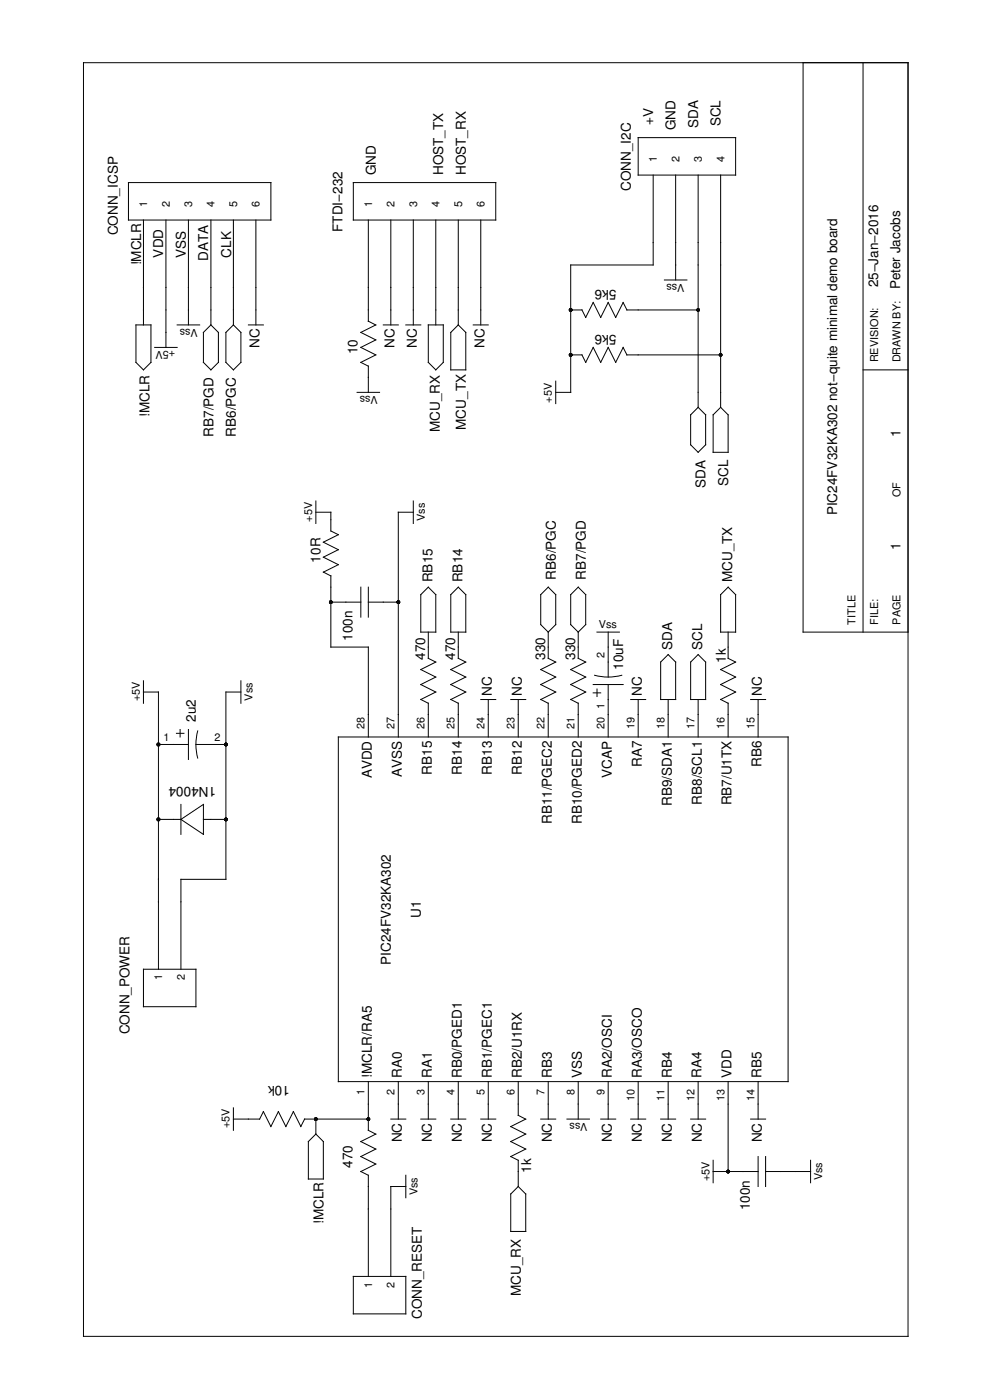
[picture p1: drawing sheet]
<svg xmlns="http://www.w3.org/2000/svg" width="210mm" height="297mm" viewBox="0 0 210 297" stroke-linecap="round" stroke-linejoin="round" font-family="sans-serif">
<g fill="none" stroke="#000" stroke-width=".21">
<path d="M17.7 13.3h174.6v269.9h-174.6zM170.1 13.3v120.7h22.2M182.8 13.3v120.7M27.2 38.7h30.2v7.9h-30.2zM74.8 38.7h30.2v7.9h-30.2zM135.2 29.2h20.6v7.9h-20.6zM138.3 37.1v19.1h-17.4v26.9h-3.2M143.1 37.1v22.2M147.9 37.1v49.2M152.6 37.1v49.2M30.4 46.6v22.3M35.1 46.6v27"/>
<path d="M39.9 46.6v22.3M44.7 46.6v22.3M49.4 46.6v22.3M54.2 46.6v22.3M78 46.6v21.5M82.8 46.6v22.3M87.5 46.6v22.3M92.3 46.6v22.3M97.1 46.6v22.3M101.8 46.6v22.3M140.7 59.3h4.8M28.8 68.9h3.2v7.9l-1.6 1.6-1.6-1.6z"/>
<path d="M32.8 73.6h4.7M37.5 68.9h4.8M44.7 68.9l1.6 1.5v6.4l-1.6 1.6-1.6-1.6v-6.4zM49.4 68.9l1.6 1.5v6.4l-1.6 1.6-1.6-1.6v-6.4zM52.6 68.9h3.2M78 68.1l1.6 .8M79.6 68.9l-3.2 1.5 3.2 1.6-3.2 1.6 3.2 1.6-3.2 1.6 1.6 .8v5.5M81.2 68.9h3.2M86 68.9h3.1M90.7 68.9h3.2v7.9l-1.6 1.6-1.6-1.6zM97.1 68.9l1.6 1.5v8h-3.2v-8zM100.2 68.9h3.2"/>
<path d="M132 64.1l.8 1.6M132 73.6l.8 1.6M132 64.1l-1.6 3.2-1.6-3.2-1.6 3.2-1.6-3.2-1.5 3.2-.8-1.6h-2.4M132 73.6l-1.6 3.2-1.6-3.2-1.6 3.2-1.6-3.2-1.5 3.2-.8-1.6h-2.4M132.8 65.7h15.1M132.8 75.2h19.8M182.8 78.4h9.5M75.6 83.1h4.8M117.7 80.8v4.7M147.9 86.3l1.6 1.6v6.4l-1.6 1.5-1.6-1.5v-6.4zM151 87.9l1.6-1.6 1.6 1.6v7.9h-3.2zM66.9 108.6h3.2v3.9l1.6 .8-3.2 1.6 3.2 1.6-3.2 1.6 3.2 1.6-3.2 1.6 1.6 .7"/>
<path d="M66.9 106.2v4.7M87.5 108.6h-3.1v47.6M87.5 106.2v4.7M70.1 127.6h6.3M70.1 122v15.1h7.9v19.1M76.4 124.4v6.4M78 127.6h6.4M78 124.4v6.4M89.1 126l1.6-1.6 1.6 1.6v8h-3.2zM90.7 134v5.5l1.6 .8-3.2 1.6 3.2 1.6-3.2 1.6 3.2 1.6-3.2 1.5M95.5 126l1.6-1.6 1.6 1.6v8h-3.2zM97.1 134v5.5l1.6 .8-3.2 1.6 3.2 1.6-3.2 1.6 3.2 1.6-3.2 1.5"/>
<path d="M114.5 126l1.6-1.6 1.6 1.6v6.4l-1.6 1.6-1.6-1.6zM116.1 134v5.5l1.6 .8-3.2 1.6 3.2 1.6-3.2 1.6 3.2 1.6-3.2 1.5M120.9 126l1.6-1.6 1.6 1.6v6.4l-1.6 1.6-1.6-1.6zM122.5 134v5.5l1.6 .8-3.2 1.6 3.2 1.6-3.2 1.6 3.2 1.6-3.2 1.5M126.4 134h4.8M128.8 134v9.5M154.2 124.4l1.6 1.6v8h-3.2v-8zM154.2 134v5.5l1.6 .8-3.2 1.6 3.2 1.6-3.2 1.6 3.2 1.6-3.2 1.5M30.4 144.3v4.7M30.4 146.7h3.2v58.7M33.6 157.8h6.3M37.4 155.4h1.6"/>
<path d="M38.1 154.6v1.6M39.9 154.6v6.3M41.5 157.8h6.3M41.9 154.9a11.1 11.1 0 0 0 0 5.7M51 146.7h-3.2v39.6h-9.5v19.1M51 144.3v4.7M71.7 156.2h95.2v73h-95.2zM89.1 148.2l1.6 .8M90.7 149v7.2M95.5 148.2l1.6 .8M97.1 149v7.2M101.8 148.2h3.2"/>
<path d="M103.4 148.2v8M108.2 148.2h3.2M109.8 148.2v8M114.5 148.2l1.6 .8M116.1 149v7.2M120.9 148.2l1.6 .8M122.5 149v7.2M125.6 145.1h6.4M125.6 146.8h1.6M125.9 143.1a11.1 11.1 0 0 0 5.8 0M126.5 146v1.6M128.8 145.1v11.1"/>
<path d="M133.6 148.2h3.2M135.2 148.2v8M139.9 140.3l1.6-1.6 1.6 1.6v7.9h-3.2zM141.5 148.2v8M146.3 140.3l1.6-1.6 1.6 1.6v7.9h-3.2zM147.9 148.2v8M152.6 148.2l1.6 .8M154.2 149v7.2M159 148.2h3.2M160.6 148.2v8M33.6 173.6h4.7M38.3 173.6l4.8-3.1v6.3z"/>
<path d="M38.3 170.5v6.3M43.1 173.6h4.7M30.4 205.4h11.1v7.9h-11.1zM49.4 234.8v4.7M49.4 237.2h5.6l.8-1.6 1.6 3.1 1.6-3.1 1.5 3.1 1.6-3.1 1.6 3.1 .8-1.5h13.5M66.9 237.2v3.1M78 229.2v10.4l1.6 .7-3.2 1.6 3.2 1.6-3.2 1.6 3.2 1.6-3.2 1.6 1.6 .8v21.4M82.8 237.2h3.2M84.4 229.2v8M89.1 237.2h3.2M90.7 229.2v8M95.5 237.2h3.2"/>
<path d="M97.1 229.2v8M101.8 237.2h3.2M103.4 229.2v8M109.8 229.2v7.2l1.6 .8-3.2 1.5 3.2 1.6-3.2 1.6 3.2 1.6-3.2 1.6 1.6 .8v5.5M114.5 237.2h3.2M116.1 229.2v8M120.1 237.2h4.8M122.5 229.2v8M127.2 237.2h3.2M128.8 229.2v8M133.6 237.2h3.2M135.2 229.2v8"/>
<path d="M139.9 237.2h3.2M141.5 229.2v8M146.3 237.2h3.2M147.9 229.2v8M154.2 229.2v19.1M159 237.2h3.2M160.6 229.2v8M65.3 241.9l1.6-1.6 1.6 1.6v8h-3.2zM86 251.4h-3.2v19.1M86 249.1v4.7M109.8 251.4l1.6 1.6v8h-3.2v-8zM151 245.9v4.8"/>
<path d="M151 248.3h9.6M160.6 245.1v6.3M162.2 248.3h9.5M162.2 245.1v6.3M171.7 245.9v4.8M74.8 270.5h11.2v7.9h-11.2z"/>
</g>
<g fill="#000">
<circle cx="120.9" cy="75.2" r=".4"/>
<circle cx="120.9" cy="65.7" r=".4"/>
<circle cx="147.9" cy="65.7" r=".4"/>
<circle cx="152.6" cy="75.2" r=".4"/>
<circle cx="70.1" cy="127.6" r=".4"/>
<circle cx="84.4" cy="127.6" r=".4"/>
<circle cx="33.6" cy="157.8" r=".4"/>
<circle cx="47.8" cy="157.8" r=".4"/>
<circle cx="33.6" cy="173.6" r=".4"/>
<circle cx="47.8" cy="173.6" r=".4"/>
<circle cx="66.9" cy="237.2" r=".4"/>
<circle cx="78" cy="237.2" r=".4"/>
<circle cx="154.2" cy="248.3" r=".4"/>
</g>
<g font-size="2.9">
<text x="138.3" y="26.4" transform="rotate(-90 138.3 26.4)">+V</text>
<text x="143.1" y="27.6" transform="rotate(-90 143.1 27.6)">GND</text>
<text x="147.9" y="27.1" transform="rotate(-90 147.9 27.1)">SDA</text>
<text x="152.6" y="26.8" transform="rotate(-90 152.6 26.8)">SCL</text>
<text x="79.6" y="37.1" transform="rotate(-90 79.6 37.1)">GND</text>
<text x="93.9" y="37.1" transform="rotate(-90 93.9 37.1)">HOST_TX</text>
<text x="98.7" y="37.1" transform="rotate(-90 98.7 37.1)">HOST_RX</text>
<text x="133.6" y="40.5" transform="rotate(-90 133.6 40.5)">CONN_I2C</text>
<text x="24.9" y="49.9" transform="rotate(-90 24.9 49.9)">CONN_ICSP</text>
<text x="72.6" y="49.2" transform="rotate(-90 72.6 49.2)">FTDI−232</text>
<text x="29.9" y="56.2" transform="rotate(-90 29.9 56.2)">!MCLR</text>
<text x="34.6" y="54.6" transform="rotate(-90 34.6 54.6)">VDD</text>
<text x="39.3" y="54.7" transform="rotate(-90 39.3 54.7)">VSS</text>
<text x="44.1" y="55.2" transform="rotate(-90 44.1 55.2)">DATA</text>
<text x="49" y="54.6" transform="rotate(-90 49 54.6)">CLK</text>
<text x="130.6" y="61.6" transform="rotate(-180 130.6 61.6)">5k6</text>
<text x="186" y="60.9" transform="rotate(-90 186 60.9)">25−Jan−2016</text>
<text x="190.6" y="61.3" transform="rotate(-90 190.6 61.3)">Peter Jacobs</text>
<text x="130.6" y="71.1" transform="rotate(-180 130.6 71.1)">5k6</text>
<text x="55" y="73.8" transform="rotate(-90 55 73.8)">NC</text>
<text x="75.7" y="75" transform="rotate(-90 75.7 75)">10</text>
<text x="83.5" y="73.8" transform="rotate(-90 83.5 73.8)">NC</text>
<text x="88.3" y="73.8" transform="rotate(-90 88.3 73.8)">NC</text>
<text x="102.6" y="73.8" transform="rotate(-90 102.6 73.8)">NC</text>
<text x="31.6" y="88.3" transform="rotate(-90 31.6 88.3)">!MCLR</text>
<text x="45.2" y="92.6" transform="rotate(-90 45.2 92.6)">RB7/PGD</text>
<text x="50" y="92.6" transform="rotate(-90 50 92.6)">RB6/PGC</text>
<text x="93.2" y="91.5" transform="rotate(-90 93.2 91.5)">MCU_RX</text>
<text x="98.7" y="91.1" transform="rotate(-90 98.7 91.1)">MCU_TX</text>
<text x="190.7" y="92.7" transform="rotate(-90 190.7 92.7)">1</text>
<text x="149.5" y="103.3" transform="rotate(-90 149.5 103.3)">SDA</text>
<text x="154.2" y="103" transform="rotate(-90 154.2 103)">SCL</text>
<text x="177.3" y="109.2" transform="rotate(-90 177.3 109.2)">PIC24FV32KA302 not−quite minimal demo board</text>
<text x="67.9" y="119.2" transform="rotate(-90 67.9 119.2)">10R</text>
<text x="190.7" y="116.5" transform="rotate(-90 190.7 116.5)">1</text>
<text x="91.6" y="123.4" transform="rotate(-90 91.6 123.4)">RB15</text>
<text x="97.9" y="123.4" transform="rotate(-90 97.9 123.4)">RB14</text>
<text x="117.7" y="122.8" transform="rotate(-90 117.7 122.8)">RB6/PGC</text>
<text x="124.1" y="122.8" transform="rotate(-90 124.1 122.8)">RB7/PGD</text>
<text x="155.1" y="123.4" transform="rotate(-90 155.1 123.4)">MCU_TX</text>
<text x="74.6" y="135.8" transform="rotate(-90 74.6 135.8)">100n</text>
<text x="142.4" y="137.7" transform="rotate(-90 142.4 137.7)">SDA</text>
<text x="148.7" y="137.7" transform="rotate(-90 148.7 137.7)">SCL</text>
<text x="90.1" y="139.8" transform="rotate(-90 90.1 139.8)">470</text>
<text x="96.4" y="139.8" transform="rotate(-90 96.4 139.8)">470</text>
<text x="115.5" y="139.8" transform="rotate(-90 115.5 139.8)">330</text>
<text x="121.8" y="139.8" transform="rotate(-90 121.8 139.8)">330</text>
<text x="132" y="141.9" transform="rotate(-90 132 141.9)">10uF</text>
<text x="153.8" y="140.5" transform="rotate(-90 153.8 140.5)">1k</text>
<text x="104.2" y="147.5" transform="rotate(-90 104.2 147.5)">NC</text>
<text x="110.5" y="147.5" transform="rotate(-90 110.5 147.5)">NC</text>
<text x="135.9" y="147.5" transform="rotate(-90 135.9 147.5)">NC</text>
<text x="161.3" y="147.5" transform="rotate(-90 161.3 147.5)">NC</text>
<text x="41.5" y="153" transform="rotate(-90 41.5 153)">2u2</text>
<text x="45.8" y="166.8" transform="rotate(-180 45.8 166.8)">1N4004</text>
<text x="78.8" y="164.9" transform="rotate(-90 78.8 164.9)">AVDD</text>
<text x="85.1" y="164.6" transform="rotate(-90 85.1 164.6)">AVSS</text>
<text x="91.5" y="164.1" transform="rotate(-90 91.5 164.1)">RB15</text>
<text x="97.8" y="164.1" transform="rotate(-90 97.8 164.1)">RB14</text>
<text x="104.2" y="164.1" transform="rotate(-90 104.2 164.1)">RB13</text>
<text x="110.5" y="164.1" transform="rotate(-90 110.5 164.1)">RB12</text>
<text x="129.6" y="164.8" transform="rotate(-90 129.6 164.8)">VCAP</text>
<text x="135.9" y="162.6" transform="rotate(-90 135.9 162.6)">RA7</text>
<text x="161.3" y="162.6" transform="rotate(-90 161.3 162.6)">RB6</text>
<text x="142.3" y="170.8" transform="rotate(-90 142.3 170.8)">RB9/SDA1</text>
<text x="148.6" y="170.5" transform="rotate(-90 148.6 170.5)">RB8/SCL1</text>
<text x="155" y="170.7" transform="rotate(-90 155 170.7)">RB7/U1TX</text>
<text x="116.9" y="174.7" transform="rotate(-90 116.9 174.7)">RB11/PGEC2</text>
<text x="123.2" y="174.7" transform="rotate(-90 123.2 174.7)">RB10/PGED2</text>
<text x="89.1" y="194.5" transform="rotate(-90 89.1 194.5)">U1</text>
<text x="82.8" y="204.4" transform="rotate(-90 82.8 204.4)">PIC24FV32KA302</text>
<text x="27.4" y="219.2" transform="rotate(-90 27.4 219.2)">CONN_POWER</text>
<text x="61.4" y="230.2" transform="rotate(-180 61.4 230.2)">10k</text>
<text x="78.8" y="228.4" transform="rotate(-90 78.8 228.4)">!MCLR/RA5</text>
<text x="85.1" y="228.4" transform="rotate(-90 85.1 228.4)">RA0</text>
<text x="91.5" y="228.4" transform="rotate(-90 91.5 228.4)">RA1</text>
<text x="97.8" y="228.4" transform="rotate(-90 97.8 228.4)">RB0/PGED1</text>
<text x="104.2" y="228.4" transform="rotate(-90 104.2 228.4)">RB1/PGEC1</text>
<text x="110.5" y="228.4" transform="rotate(-90 110.5 228.4)">RB2/U1RX</text>
<text x="116.9" y="228.4" transform="rotate(-90 116.9 228.4)">RB3</text>
<text x="123.2" y="228.4" transform="rotate(-90 123.2 228.4)">VSS</text>
<text x="129.6" y="228.4" transform="rotate(-90 129.6 228.4)">RA2/OSCI</text>
<text x="135.9" y="228.4" transform="rotate(-90 135.9 228.4)">RA3/OSCO</text>
<text x="142.3" y="228.4" transform="rotate(-90 142.3 228.4)">RB4</text>
<text x="148.6" y="228.4" transform="rotate(-90 148.6 228.4)">RA4</text>
<text x="155" y="228.4" transform="rotate(-90 155 228.4)">VDD</text>
<text x="161.3" y="228.4" transform="rotate(-90 161.3 228.4)">RB5</text>
<text x="85.1" y="242.1" transform="rotate(-90 85.1 242.1)">NC</text>
<text x="91.5" y="242.1" transform="rotate(-90 91.5 242.1)">NC</text>
<text x="97.8" y="242.1" transform="rotate(-90 97.8 242.1)">NC</text>
<text x="104.2" y="242.1" transform="rotate(-90 104.2 242.1)">NC</text>
<text x="116.9" y="242.1" transform="rotate(-90 116.9 242.1)">NC</text>
<text x="129.6" y="242.1" transform="rotate(-90 129.6 242.1)">NC</text>
<text x="135.9" y="242.1" transform="rotate(-90 135.9 242.1)">NC</text>
<text x="142.3" y="242.1" transform="rotate(-90 142.3 242.1)">NC</text>
<text x="148.6" y="242.1" transform="rotate(-90 148.6 242.1)">NC</text>
<text x="161.3" y="242.1" transform="rotate(-90 161.3 242.1)">NC</text>
<text x="74.7" y="247.5" transform="rotate(-90 74.7 247.5)">470</text>
<text x="112.5" y="248.6" transform="rotate(-90 112.5 248.6)">1k</text>
<text x="158.8" y="256.5" transform="rotate(-90 158.8 256.5)">100n</text>
<text x="68.5" y="259.4" transform="rotate(-90 68.5 259.4)">!MCLR</text>
<text x="110.3" y="274.7" transform="rotate(-90 110.3 274.7)">MCU_RX</text>
<text x="89.3" y="279.5" transform="rotate(-90 89.3 279.5)">CONN_RESET</text>
</g>
<g font-size="2.3">
<text x="139.1" y="34.4" transform="rotate(-90 139.1 34.4)">1</text>
<text x="143.9" y="34.4" transform="rotate(-90 143.9 34.4)">2</text>
<text x="148.7" y="34.4" transform="rotate(-90 148.7 34.4)">3</text>
<text x="153.4" y="34.4" transform="rotate(-90 153.4 34.4)">4</text>
<text x="31.2" y="43.9" transform="rotate(-90 31.2 43.9)">1</text>
<text x="35.9" y="43.9" transform="rotate(-90 35.9 43.9)">2</text>
<text x="40.7" y="43.9" transform="rotate(-90 40.7 43.9)">3</text>
<text x="45.5" y="43.9" transform="rotate(-90 45.5 43.9)">4</text>
<text x="50.2" y="43.9" transform="rotate(-90 50.2 43.9)">5</text>
<text x="55" y="43.9" transform="rotate(-90 55 43.9)">6</text>
<text x="78.8" y="43.9" transform="rotate(-90 78.8 43.9)">1</text>
<text x="83.6" y="43.9" transform="rotate(-90 83.6 43.9)">2</text>
<text x="88.3" y="43.9" transform="rotate(-90 88.3 43.9)">3</text>
<text x="93.1" y="43.9" transform="rotate(-90 93.1 43.9)">4</text>
<text x="97.9" y="43.9" transform="rotate(-90 97.9 43.9)">5</text>
<text x="102.6" y="43.9" transform="rotate(-90 102.6 43.9)">6</text>
<text x="144.9" y="60.1" transform="rotate(-180 144.9 60.1)">Vss</text>
<text x="41.9" y="69.7" transform="rotate(-180 41.9 69.7)">Vss</text>
<text x="37.1" y="74.4" transform="rotate(-180 37.1 74.4)">+5V</text>
<text x="186" y="76.8" transform="rotate(-90 186 76.8)">REVISION:</text>
<text x="190.7" y="76.8" transform="rotate(-90 190.7 76.8)">DRAWN BY:</text>
<text x="80" y="83.9" transform="rotate(-180 80 83.9)">Vss</text>
<text x="116.9" y="85.3" transform="rotate(-90 116.9 85.3)">+5V</text>
<text x="190.7" y="105.4" transform="rotate(-90 190.7 105.4)">OF</text>
<text x="66.1" y="110.5" transform="rotate(-90 66.1 110.5)">+5V</text>
<text x="90" y="110.4" transform="rotate(-90 90 110.4)">Vss</text>
<text x="126.8" y="133.2">Vss</text>
<text x="181.2" y="132.4" transform="rotate(-90 181.2 132.4)">TITLE</text>
<text x="186" y="132.4" transform="rotate(-90 186 132.4)">FILE:</text>
<text x="190.7" y="132.4" transform="rotate(-90 190.7 132.4)">PAGE</text>
<text x="128" y="139.5" transform="rotate(-90 128 139.5)">2</text>
<text x="29.6" y="148.6" transform="rotate(-90 29.6 148.6)">+5V</text>
<text x="53.5" y="148.5" transform="rotate(-90 53.5 148.5)">Vss</text>
<text x="77.2" y="154.6" transform="rotate(-90 77.2 154.6)">28</text>
<text x="83.6" y="154.6" transform="rotate(-90 83.6 154.6)">27</text>
<text x="89.9" y="154.6" transform="rotate(-90 89.9 154.6)">26</text>
<text x="96.3" y="154.6" transform="rotate(-90 96.3 154.6)">25</text>
<text x="102.6" y="154.6" transform="rotate(-90 102.6 154.6)">24</text>
<text x="109" y="154.6" transform="rotate(-90 109 154.6)">23</text>
<text x="115.3" y="154.6" transform="rotate(-90 115.3 154.6)">22</text>
<text x="121.7" y="154.6" transform="rotate(-90 121.7 154.6)">21</text>
<text x="128" y="150.3" transform="rotate(-90 128 150.3)">1</text>
<text x="128" y="154.6" transform="rotate(-90 128 154.6)">20</text>
<text x="134.4" y="154.6" transform="rotate(-90 134.4 154.6)">19</text>
<text x="140.7" y="154.6" transform="rotate(-90 140.7 154.6)">18</text>
<text x="147.1" y="154.6" transform="rotate(-90 147.1 154.6)">17</text>
<text x="153.4" y="154.6" transform="rotate(-90 153.4 154.6)">16</text>
<text x="159.8" y="154.6" transform="rotate(-90 159.8 154.6)">15</text>
<text x="34.7" y="157">1</text>
<text x="45.5" y="157">2</text>
<text x="34.4" y="207.8" transform="rotate(-90 34.4 207.8)">1</text>
<text x="39.1" y="207.8" transform="rotate(-90 39.1 207.8)">2</text>
<text x="77.2" y="232.1" transform="rotate(-90 77.2 232.1)">1</text>
<text x="83.6" y="232.1" transform="rotate(-90 83.6 232.1)">2</text>
<text x="89.9" y="232.1" transform="rotate(-90 89.9 232.1)">3</text>
<text x="96.3" y="232.1" transform="rotate(-90 96.3 232.1)">4</text>
<text x="102.6" y="232.1" transform="rotate(-90 102.6 232.1)">5</text>
<text x="109" y="232.1" transform="rotate(-90 109 232.1)">6</text>
<text x="115.3" y="232.1" transform="rotate(-90 115.3 232.1)">7</text>
<text x="121.7" y="232.1" transform="rotate(-90 121.7 232.1)">8</text>
<text x="128" y="232.1" transform="rotate(-90 128 232.1)">9</text>
<text x="134.4" y="233.4" transform="rotate(-90 134.4 233.4)">10</text>
<text x="140.7" y="233.4" transform="rotate(-90 140.7 233.4)">11</text>
<text x="147.1" y="233.4" transform="rotate(-90 147.1 233.4)">12</text>
<text x="153.4" y="233.4" transform="rotate(-90 153.4 233.4)">13</text>
<text x="159.8" y="233.4" transform="rotate(-90 159.8 233.4)">14</text>
<text x="48.6" y="239.1" transform="rotate(-90 48.6 239.1)">+5V</text>
<text x="124.5" y="237.9" transform="rotate(-180 124.5 237.9)">Vss</text>
<text x="150.3" y="250.3" transform="rotate(-90 150.3 250.3)">+5V</text>
<text x="174.1" y="250.1" transform="rotate(-90 174.1 250.1)">Vss</text>
<text x="88.4" y="253.3" transform="rotate(-90 88.4 253.3)">Vss</text>
<text x="78.8" y="272.9" transform="rotate(-90 78.8 272.9)">1</text>
<text x="83.6" y="272.9" transform="rotate(-90 83.6 272.9)">2</text>
</g>
</svg>
